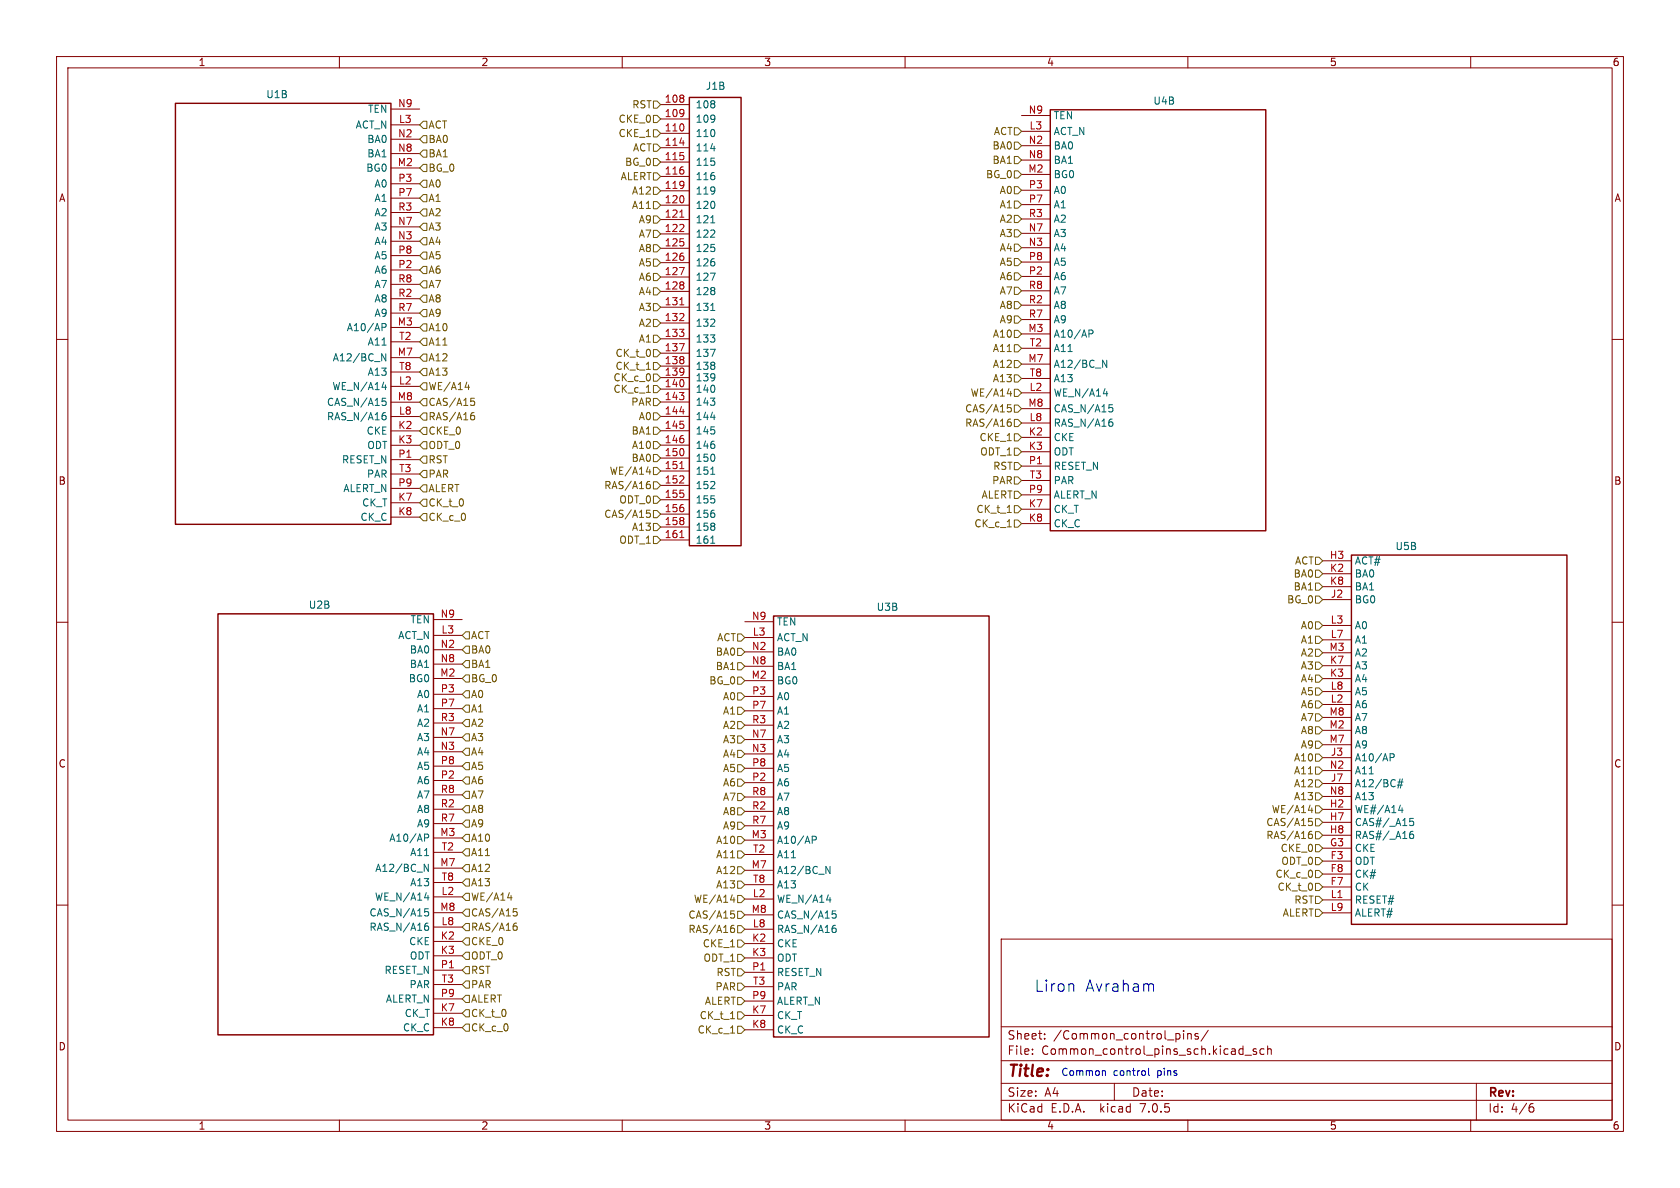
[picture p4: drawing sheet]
<svg xmlns="http://www.w3.org/2000/svg" width="297mm" height="210mm" viewBox="0 0 297 210" stroke-linecap="round" stroke-linejoin="round" font-family="sans-serif">
<g fill="none" stroke="#840000" stroke-width=".18">
<path d="M10 10h277v190h-277zM12 12h273v186h-273zM60 10v2M69.1 19.3h5.1M110 10v2M116.8 18.5h5.1M160 10v2M210 10v2M260 10v2M69.1 22.1h5.1M69.1 29.7h5.1M69.1 24.6h5.1"/>
<path d="M69.1 27.2h5.1M69.1 32.5h5.1M69.1 35h5.1M69.1 37.6h5.1M116.8 21h5.1M116.8 23.6h5.1M116.8 26.1h5.1M116.8 28.7h5.1M116.8 31.2h5.1M116.8 33.7h5.1M116.8 36.3h5.1M116.8 38.8h5.1"/>
<path d="M180.6 23.2h5.1M180.6 30.8h5.1M180.6 25.8h5.1M180.6 28.3h5.1M180.6 20.4h5.1M180.6 33.6h5.1M180.6 36.2h5.1M180.6 38.7h5.1M10 60h2M69.1 57.9h5.1M69.1 42.6h5.1M69.1 40.1h5.1"/>
<path d="M69.1 47.7h5.1M69.1 45.2h5.1M69.1 52.8h5.1M69.1 55.3h5.1M69.1 50.3h5.1M116.8 41.4h5.1M116.8 43.9h5.1M116.8 46.4h5.1M116.8 49h5.1M116.8 51.5h5.1M116.8 54.3h5.1M116.8 57.1h5.1"/>
<path d="M116.8 59.9h5.1M180.6 59h5.1M180.6 43.8h5.1M180.6 41.2h5.1M180.6 48.9h5.1M180.6 46.3h5.1M180.6 53.9h5.1M180.6 56.5h5.1M180.6 51.4h5.1M285 60h2M69.1 76.2h5.1M69.1 78.7h5.1"/>
<path d="M69.1 68.3h5.1M69.1 73.6h5.1M69.1 63.2h5.1M69.1 71.1h5.1M69.1 60.4h5.1M69.1 65.8h5.1M116.8 62.4h5.1M116.8 64.7h5.1M116.8 66.8h5.1M116.8 68.8h5.1M116.8 71.1h5.1M116.8 73.6h5.1"/>
<path d="M116.8 76.1h5.1M116.8 78.7h5.1M180.6 77.3h5.1M180.6 79.9h5.1M180.6 69.4h5.1M180.6 74.8h5.1M180.6 64.4h5.1M180.6 72.2h5.1M180.6 61.6h5.1M180.6 66.9h5.1M69.1 88.9h5.1M69.1 91.4h5.1"/>
<path d="M69.1 81.3h5.1M69.1 86.3h5.1M69.1 83.8h5.1M116.8 81h5.1M116.8 83.3h5.1M116.8 85.8h5.1M116.8 88.3h5.1M116.8 90.9h5.1M116.8 93.2h5.1M116.8 95.5h5.1M180.6 90h5.1M180.6 92.6h5.1"/>
<path d="M180.6 82.4h5.1M180.6 87.5h5.1M180.6 84.9h5.1M233.8 99.1h5.1M10 110h2M76.6 112.3h5.1M76.6 119.9h5.1M76.6 114.9h5.1M76.6 117.4h5.1M76.6 109.5h5.1M131.7 112.7h5.1M131.7 115.2h5.1"/>
<path d="M131.7 117.8h5.1M131.7 109.9h5.1M233.8 120h5.1M233.8 106h5.1M233.8 101.4h5.1M233.8 117.7h5.1M233.8 103.7h5.1M233.8 110.6h5.1M233.8 113.1h5.1M233.8 115.4h5.1M285 110h2M76.6 132.9h5.1"/>
<path d="M76.6 130.4h5.1M76.6 138h5.1M76.6 122.7h5.1M76.6 125.3h5.1M76.6 135.4h5.1M76.6 127.8h5.1M131.7 120.3h5.1M131.7 133.3h5.1M131.7 130.7h5.1M131.7 138.4h5.1M131.7 123.1h5.1M131.7 125.7h5.1"/>
<path d="M131.7 135.8h5.1M131.7 128.2h5.1M233.8 133.9h5.1M233.8 138.5h5.1M233.8 124.5h5.1M233.8 122.3h5.1M233.8 129.1h5.1M233.8 131.6h5.1M233.8 126.8h5.1M233.8 136.2h5.1M10 160h2M76.6 158.5h5.1"/>
<path d="M76.6 148.1h5.1M76.6 153.5h5.1M76.6 143.1h5.1M76.6 145.6h5.1M76.6 140.5h5.1M76.6 150.7h5.1M76.6 156h5.1M131.7 158.9h5.1M131.7 148.5h5.1M131.7 153.8h5.1M131.7 143.4h5.1M131.7 146h5.1"/>
<path d="M131.7 140.9h5.1M131.7 151.1h5.1M131.7 156.4h5.1M233.8 143.1h5.1M233.8 152.2h5.1M233.8 156.8h5.1M233.8 154.5h5.1M233.8 149.9h5.1M233.8 145.4h5.1M233.8 147.7h5.1M233.8 159.1h5.1M233.8 140.8h5.1"/>
<path d="M285 160h2M76.6 166.4h5.1M76.6 169h5.1M76.6 179.1h5.1M76.6 163.9h5.1M76.6 161.3h5.1M76.6 171.5h5.1M76.6 176.6h5.1M76.6 174h5.1M131.7 166.8h5.1M131.7 169.3h5.1M131.7 179.5h5.1"/>
<path d="M131.7 164.3h5.1M131.7 161.7h5.1M131.7 171.9h5.1M131.7 177h5.1M131.7 174.4h5.1M177 166h108v32h-108zM233.8 161.4h5.1M60 198v2M76.6 181.7h5.1M110 198v2M131.7 182h5.1M160 198v2"/>
<path d="M177 194.5h108M177 191.5h108M177 187.5h108M177 181.5h108M182.5 186.3v.1M182.5 185.5v.1M184.7 183.6v.1M184.7 182.8v.1M197 191.5v3M209.2 182.2v.1M209.2 182.7v1M210 182.7v1"/>
<path d="M210 182.8l.2-.1 .3 .1 .1 .9M210 198v2M211.8 182.8l-.3-.1-.3 .2 .1 .2 .5 .2v.3h-.6M213.6 182.1l-1.3 2M220.1 186.5h1.1M222.1 185.5l-.4-.1-.2 .2 .1 .2 .5 .2v.3h-.6M223.5 185.5l-.5-.1-.3 .3v.4l.2 .2h.6M224.1 185.5l.2-.1 .4 .1v.9M224.1 184.9v1.5M260 198v2M261 191.5v6.5M270.5 195.7h.4l.3 .3-.2 .5h-.5"/>
<path d="M271 195.1l-.5 .1"/>
</g>
<path d="M31 18.3h38.1v74.4h-38.1zM121.9 17.2h9.1v79.3h-9.1zM185.7 19.4h38.1v74.4h-38.1zM238.9 98.1h38.1v65.3h-38.1zM38.5 108.5h38.1v74.4h-38.1zM136.8 108.9h38.1v74.4h-38.1z" fill="none" stroke="#840000" stroke-width=".25"/>
<g fill="none" stroke="#006464" stroke-width=".18">
<path d="M125.6 26.3h.8M125.6 39.4h.8M67.5 57.2h.5l.3 .2-.2 .4-.6 .1M125.6 41.9h.8M125.6 48.3h.8l-.5 1.3M125.6 57.7h.8M125.6 54.9h.8M126.3 40.8v.4M126.3 56.5v.5M192.5 58.3h.5l.2 .3-.1 .3-.6 .1M67.5 62.5l.7 1.3v-1.3M67.5 68.5h.8"/>
<path d="M67.6 70.4h.6M67.7 70.9h.3l.3 .2-.2 .5-.4 .1M67.8 73.4l.3 .1 .2 .2-.1 .4-.4 .1M68.1 68v.9M68.1 72.9l-.3 .1M125.6 61.7h.8l-.5 1.3M125.6 73.8h.8M194.9 63.7l.8 1.2v-1.2M195.1 69.6h.7M195.7 69.2v.8M196.1 71.5h.6M196.2 72h.3l.2 .3-.1 .5h-.4"/>
<path d="M196.3 74.6h.3l.1 .2v.4l-.4 .2M196.6 74.1h-.3M125.6 86.4h.8M125.6 83.8h.8M125.6 96h.8M126.3 85.2v.5M245.7 133.2h.5l.3 .3-.1 .3-.7 .1M247 138.8h.9M247.1 138.2h.9M247.5 137.7l-.4 1.6M247.9 137.7l-.3 1.6M75 152.8l.7 1.2v-1.2"/>
<path d="M75.1 158.7h.7M75.1 147.4h.4l.3 .3-.1 .3-.6 .1M75.7 158.3v.8M143.6 147.8h.5l.2 .3-.1 .3-.6 .1M146 153.2l.7 1.2v-1.2M146.1 159.1h.8M146.7 158.7v.8M247.6 142.3l-.3 .9h.7M247.9 142.8v.9M249.2 147.7l.2-.3 .4 .1 .1 .2v.3l-.2 .2h-.4l-.1-.2M249.8 147h-.4l-.2 .5M249.9 144.7h-.6l-.1 .6 .2-.1h.4l.1 .2v.4l-.2 .1-.5-.1"/>
<path d="M75.1 160.7h.6M75.2 161.1h.3l.3 .3-.1 .5h-.5M75.3 163.7h.4l.1 .2-.1 .4-.4 .2M75.7 163.2l-.4 .1M147.2 161h.6M147.3 161.5h.3l.2 .3-.1 .4-.4 .1M147.3 164.1h.4l.1 .2v.4l-.5 .1M147.7 163.6h-.4"/>
</g>
<path d="M120.2 38.4h.7M120.2 53.9h.7M120.2 82.8h.7M120.2 95h.7" fill="none" stroke="#a90000" stroke-width=".18"/>
<g fill="none" stroke="#725600" stroke-width=".18">
<path d="M115.5 17.9h.7l.6 .6-.6 .6h-.7zM74.2 22.1l.6-.7h.7v1.3h-.7zM74.2 24.6l.6-.6h.7v1.2h-.7zM74.2 27.2l.6-.7h.7v1.3h-.7zM74.2 37.6l.6-.7h.7v1.3h-.7zM74.2 32.5l.6-.6h.7v1.2h-.7zM74.2 35l.6-.6h.7v1.3h-.7zM74.8 29.1h.7v1.2h-.7l-.6-.6zM115.5 20.4h.7l.6 .6-.6 .7h-.7zM115.5 38.2h.7l.6 .6-.6 .6h-.7zM115.5 22.9h.7l.6 .7-.6 .6h-.7zM115.5 30.6h.7l.6 .6-.6 .6h-.7z"/>
<path d="M115.5 35.6h.7l.6 .7-.6 .6h-.7zM115.5 28h.7l.6 .7-.6 .6h-.7zM115.5 33.1h.7l.6 .6-.6 .7h-.7zM115.5 25.5h.7l.6 .6-.6 .6h-.7zM179.3 25.1h.7l.6 .7-.6 .6h-.7zM179.3 30.2h.7l.6 .6-.6 .7h-.7zM179.3 35.5h.7l.6 .7-.6 .6h-.7zM179.3 27.7h.7l.6 .6-.6 .6h-.7zM179.3 33h.7l.6 .6-.6 .7h-.7zM179.3 38.1h.7l.6 .6-.6 .6h-.7zM179.3 22.6h.7l.6 .6-.6 .7h-.7zM74.2 57.9l.6-.6h.7v1.2h-.7z"/>
<path d="M74.2 40.1l.6-.6h.7v1.2h-.7zM74.2 42.6l.6-.6h.7v1.3h-.7zM74.2 45.2l.6-.6h.7v1.2h-.7zM74.2 52.8l.6-.6h.7v1.2h-.7zM74.8 49.6h.7v1.3h-.7l-.6-.6zM74.8 47.1h.7v1.3h-.7l-.6-.7zM74.8 54.7h.7v1.3h-.7l-.6-.7zM74.8 59.8h.7v1.3h-.7l-.6-.7zM115.5 59.3h.7l.6 .6-.6 .6h-.7zM115.5 56.5h.7l.6 .6-.6 .6h-.7zM115.5 48.3h.7l.6 .7-.6 .6h-.7zM115.5 45.8h.7l.6 .6-.6 .7h-.7z"/>
<path d="M115.5 53.7h.7l.6 .6-.6 .6h-.7zM115.5 50.9h.7l.6 .6-.6 .6h-.7zM115.5 40.7h.7l.6 .7-.6 .6h-.7zM115.5 43.3h.7l.6 .6-.6 .6h-.7zM179.3 43.2h.7l.6 .6-.6 .6h-.7zM179.3 53.3h.7l.6 .6-.6 .7h-.7zM179.3 45.7h.7l.6 .6-.6 .7h-.7zM179.3 48.2h.7l.6 .7-.6 .6h-.7zM179.3 50.8h.7l.6 .6-.6 .6h-.7zM179.3 58.4h.7l.6 .6-.6 .7h-.7zM179.3 55.9h.7l.6 .6-.6 .6h-.7zM179.3 40.6h.7l.6 .6-.6 .7h-.7z"/>
<path d="M74.2 71.1l.6-.6h.7v1.2h-.7zM74.2 76.2l.6-.7h.7v1.3h-.7zM74.8 62.6h.7v1.3h-.7l-.6-.7zM74.8 65.1h.7v1.3h-.7l-.6-.6zM74.8 73h.7v1.3h-.7l-.6-.7zM74.8 78.1h.7v1.2h-.7l-.6-.6zM74.8 67.7h.7v1.2h-.7l-.6-.6zM82.2 68.5h.8M82.8 68v.9M83.3 70.4h.6M83.4 70.9h.3l.2 .2-.1 .5-.4 .1M83.4 73.4l.4 .1 .1 .2v.4l-.5 .1"/>
<path d="M83.8 72.9l-.4 .1M114.3 65.3h.7M115.5 61.8h.7l.6 .6-.6 .7h-.7zM115.5 78.1h.7l.6 .6-.6 .6h-.7zM115.5 64.1h.7l.6 .6-.6 .7h-.7zM115.5 70.4h.7l.6 .7-.6 .6h-.7zM115.5 66.1h.7l.6 .7-.6 .6h-.7zM115.5 75.5h.7l.6 .6-.6 .7h-.7zM115.5 73h.7l.6 .6-.6 .6h-.7zM115.5 68.1h.7l.6 .7-.6 .6h-.7zM178.1 69.6h.8M178.1 71.5h.6"/>
<path d="M178.2 72h.3l.3 .3-.1 .5h-.5M178.3 74.6h.4l.1 .2-.1 .4-.4 .2M178.7 69.2v.8M178.7 74.1h-.4M179.3 60.9h.7l.6 .7-.6 .6h-.7zM179.3 79.2h.7l.6 .7-.6 .6h-.7zM179.3 71.6h.7l.6 .6-.6 .7h-.7zM179.3 68.8h.7l.6 .6-.6 .7h-.7zM179.3 66.3h.7l.6 .6-.6 .6h-.7zM179.3 74.1h.7l.6 .7-.6 .6h-.7zM179.3 63.7h.7l.6 .7-.6 .6h-.7zM179.3 76.7h.7l.6 .6-.6 .7h-.7z"/>
<path d="M74.2 81.3l.6-.7h.7v1.3h-.7zM74.2 86.3l.6-.6h.7v1.3h-.7zM74.8 90.8h.7v1.2h-.7l-.6-.6zM74.8 88.2h.7v1.3h-.7l-.6-.6zM74.8 83.2h.7v1.2h-.7l-.6-.6zM114.3 83.4h.7M114.3 90.2h.6M114.4 90.7h.3l.3 .2-.1 .5-.5 .1M114.5 85.6l.4 .1 .1 .1-.1 .5-.4 .1M114.9 85.1l-.4 .1M114.9 83v.8M115.5 80.3h.7l.6 .7-.6 .6h-.7z"/>
<path d="M115.5 85.2h.7l.6 .6-.6 .6h-.7zM115.5 94.8h.7l.6 .7-.6 .6h-.7zM115.5 87.7h.7l.6 .6-.6 .7h-.7zM115.5 82.6h.7l.6 .7-.6 .6h-.7zM115.5 92.5h.7l.6 .7-.6 .6h-.7zM115.5 90.2h.7l.6 .7-.6 .6h-.7zM178.1 90.6h.7M179.3 89.4h.7l.6 .6-.6 .7h-.7zM179.3 84.3h.7l.6 .6-.6 .7h-.7zM179.3 86.8h.7l.6 .7-.6 .6h-.7zM179.3 91.9h.7l.6 .7-.6 .6h-.7zM179.3 81.8h.7l.6 .6-.6 .6h-.7z"/>
<path d="M232.6 98.5h.6l.6 .6-.6 .7h-.6zM81.7 117.4l.6-.6h.7v1.2h-.7zM82.3 114.2h.7v1.3h-.7l-.6-.6zM82.3 111.7h.7v1.3h-.7l-.6-.7zM82.3 119.3h.7v1.3h-.7l-.6-.7zM130.4 119.7h.6l.7 .6-.7 .7h-.6zM130.4 114.6h.6l.7 .6-.7 .7h-.6zM130.4 112.1h.6l.7 .6-.7 .6h-.6zM130.4 117.1h.6l.7 .7-.7 .6h-.6zM232.6 103.1h.6l.6 .6-.6 .6h-.6zM232.6 109.9h.6l.6 .7-.6 .6h-.6zM232.6 112.5h.6l.6 .6-.6 .6h-.6z"/>
<path d="M232.6 100.8h.6l.6 .6-.6 .7h-.6zM232.6 105.4h.6l.6 .6-.6 .6h-.6zM232.6 117h.6l.6 .7-.6 .6h-.6zM232.6 114.8h.6l.6 .6-.6 .6h-.6zM232.6 119.3h.6l.6 .7-.6 .6h-.6zM81.7 122.7l.6-.6h.7v1.3h-.7zM81.7 132.9l.6-.6h.7v1.2h-.7zM81.7 135.4l.6-.6h.7v1.3h-.7zM82.3 124.6h.7v1.3h-.7l-.6-.6zM82.3 127.2h.7v1.2h-.7l-.6-.6zM82.3 129.7h.7v1.3h-.7l-.6-.6zM82.3 137.3h.7v1.3h-.7l-.6-.6z"/>
<path d="M130.4 127.6h.6l.7 .6-.7 .6h-.6zM130.4 132.6h.6l.7 .7-.7 .6h-.6zM130.4 130.1h.6l.7 .6-.7 .7h-.6zM130.4 135.2h.6l.7 .6-.7 .6h-.6zM130.4 125h.6l.7 .7-.7 .6h-.6zM130.4 137.7h.6l.7 .7-.7 .6h-.6zM130.4 122.5h.6l.7 .6-.7 .6h-.6zM232.6 123.9h.6l.6 .6-.6 .7h-.6zM232.6 121.6h.6l.6 .7-.6 .6h-.6zM232.6 128.5h.6l.6 .6-.6 .6h-.6zM232.6 135.6h.6l.6 .6-.6 .7h-.6zM232.6 126.2h.6l.6 .6-.6 .7h-.6z"/>
<path d="M232.6 133.3h.6l.6 .6-.6 .7h-.6zM232.6 131h.6l.6 .6-.6 .7h-.6zM232.6 137.9h.6l.6 .6-.6 .6h-.6zM81.7 140.5l.6-.6h.7v1.2h-.7zM81.7 150.7l.6-.7h.7v1.3h-.7zM81.7 145.6l.6-.6h.7v1.2h-.7zM81.7 153.5l.6-.7h.7v1.3h-.7zM81.7 156l.6-.6h.7v1.2h-.7zM82.3 147.5h.7v1.3h-.7l-.6-.7zM82.3 142.4h.7v1.3h-.7l-.6-.6zM82.3 157.9h.7v1.3h-.7l-.6-.7zM89.7 158.7h.8"/>
<path d="M90.3 158.3v.8M129.1 159.1h.8M129.8 158.7v.8M130.4 142.8h.6l.7 .6-.7 .7h-.6zM130.4 147.9h.6l.7 .6-.7 .6h-.6zM130.4 155.8h.6l.7 .6-.7 .6h-.6zM130.4 153.2h.6l.7 .6-.7 .7h-.6zM130.4 145.3h.6l.7 .7-.7 .6h-.6zM130.4 158.3h.6l.7 .6-.7 .7h-.6zM130.4 150.4h.6l.7 .7-.7 .6h-.6zM130.4 140.3h.6l.7 .6-.7 .6h-.6zM231.3 143.2h.8"/>
<path d="M231.4 144.7h.6M231.5 145.2h.3l.2 .2-.1 .5h-.4M231.5 147.4l.4 .1 .1 .2v.4l-.5 .1M231.9 142.8v.9M231.9 147h-.4M232.6 158.4h.6l.6 .7-.6 .6h-.6zM232.6 142.4h.6l.6 .7-.6 .6h-.6zM232.6 156.2h.6l.6 .6-.6 .6h-.6zM232.6 149.3h.6l.6 .6-.6 .7h-.6zM232.6 144.7h.6l.6 .7-.6 .6h-.6zM232.6 151.6h.6l.6 .6-.6 .7h-.6zM232.6 147h.6l.6 .7-.6 .6h-.6z"/>
<path d="M232.6 153.9h.6l.6 .6-.6 .6h-.6zM232.6 140.2h.6l.6 .6-.6 .6h-.6zM81.7 163.9l.6-.7h.7v1.3h-.7zM81.7 169l.6-.7h.7v1.3h-.7zM82.3 178.5h.7v1.3h-.7l-.6-.7zM82.3 170.9h.7v1.2h-.7l-.6-.6zM82.3 173.4h.7v1.3h-.7l-.6-.7zM82.3 165.8h.7v1.3h-.7l-.6-.7zM82.3 175.9h.7v1.3h-.7l-.6-.6zM82.3 160.7h.7v1.3h-.7l-.6-.7zM90.8 160.7h.6M90.9 161.1h.3l.2 .3-.1 .5h-.4"/>
<path d="M91 163.7h.3l.1 .2v.4l-.4 .2M91.3 163.2l-.3 .1M129.2 161h.6M129.3 161.5h.3l.3 .3-.1 .4-.5 .1M129.4 164.1h.4l.1 .2-.1 .4-.4 .1M129.8 163.6h-.4M130.4 178.9h.6l.7 .6-.7 .6h-.6zM130.4 173.8h.6l.7 .6-.7 .7h-.6zM130.4 171.2h.6l.7 .7-.7 .6h-.6zM130.4 176.3h.6l.7 .7-.7 .6h-.6zM130.4 161.1h.6l.7 .6-.7 .7h-.6zM130.4 168.7h.6l.7 .6-.7 .7h-.6z"/>
<path d="M130.4 163.6h.6l.7 .7-.7 .6h-.6zM130.4 166.2h.6l.7 .6-.7 .6h-.6zM232.6 160.7h.6l.6 .7-.6 .6h-.6zM81.7 181.7l.6-.7h.7v1.3h-.7zM129.1 180.1h.8M130.4 181.4h.6l.7 .6-.7 .7h-.6z"/>
</g>
<path d="M189.7 174l.1 1.2M203.6 173.9l.3 .3v1M195.1 189.3l.3 .1v.7M203 188.8v1.1l.2 .2" fill="none" stroke="#0000c2" stroke-width=".18"/>
<g font-size="2.8" fill="#0000c2">
<text x="182.8" y="175.5">Liron</text>
<text x="191.7" y="175.5">Avraham</text>
</g>
<text font-size="2.8" fill="#840000" x="178" y="190.8">Title:</text>
<g font-size="2.1" fill="#840000">
<text x="178" y="183.9">Sheet:</text>
<text x="186.2" y="183.9">/Common_control_pins/</text>
<text x="178" y="186.6">File:</text>
<text x="184" y="186.6">Common_control_pins_sch.kicad_sch</text>
<text x="178" y="196.8">KiCad</text>
<text x="178" y="194">Size:</text>
<text x="184.6" y="194">A4</text>
<text x="185.7" y="196.8">E.D.A.</text>
<text x="194.4" y="196.8">kicad</text>
<text x="200" y="194">Date:</text>
<text x="201.5" y="196.8">7.0.5</text>
<text x="263" y="194.2">Rev:</text>
<text x="263" y="196.8">Id:</text>
<text x="267" y="196.8">4/6</text>
</g>
<g font-size="1.8" fill="#840000">
<text x="35" y="11.8">1</text>
<text x="85" y="11.8">2</text>
<text x="135" y="11.8">3</text>
<text x="185" y="11.8">4</text>
<text x="235" y="11.8">5</text>
<text x="285" y="11.8">6</text>
<text x="10.4" y="35.8">A</text>
<text x="285.4" y="35.8">A</text>
<text x="10.3" y="85.8">B</text>
<text x="285.3" y="85.8">B</text>
<text x="10.3" y="135.8">C</text>
<text x="285.3" y="135.8">C</text>
<text x="10.3" y="185.8">D</text>
<text x="285.3" y="185.8">D</text>
<text x="35" y="199.8">1</text>
<text x="85" y="199.8">2</text>
<text x="135" y="199.8">3</text>
<text x="185" y="199.8">4</text>
<text x="235" y="199.8">5</text>
<text x="285" y="199.8">6</text>
</g>
<g font-size="1.8" fill="#006464">
<text x="47" y="17.5">U1B</text>
<text x="124.7" y="16">J1B</text>
<text x="62.9" y="22.9">ACT_N</text>
<text x="65" y="20.1">TEN</text>
<text x="122.9" y="19.3">108</text>
<text x="122.9" y="21.9">109</text>
<text x="186.2" y="21.2">TEN</text>
<text x="203.8" y="18.7">U4B</text>
<text x="64.9" y="25.4">BA0</text>
<text x="64.9" y="28">BA1</text>
<text x="122.9" y="24.4">110</text>
<text x="122.9" y="26.9">114</text>
<text x="122.9" y="29.5">115</text>
<text x="186.2" y="24">ACT_N</text>
<text x="186.2" y="26.6">BA0</text>
<text x="186.2" y="29.1">BA1</text>
<text x="64.7" y="30.5">BG0</text>
<text x="66.2" y="33.3">A0</text>
<text x="66.2" y="35.9">A1</text>
<text x="122.9" y="32">116</text>
<text x="122.9" y="34.6">119</text>
<text x="186.2" y="31.7">BG0</text>
<text x="186.2" y="34.5">A0</text>
<text x="66.2" y="40.9">A3</text>
<text x="66.2" y="38.4">A2</text>
<text x="122.9" y="37.1">120</text>
<text x="122.9" y="39.6">121</text>
<text x="186.2" y="37">A1</text>
<text x="186.2" y="39.5">A2</text>
<text x="66.2" y="43.5">A4</text>
<text x="66.2" y="46">A5</text>
<text x="122.9" y="42.2">122</text>
<text x="122.9" y="44.7">125</text>
<text x="122.9" y="47.3">126</text>
<text x="186.2" y="44.6">A4</text>
<text x="186.2" y="42.1">A3</text>
<text x="186.2" y="47.2">A5</text>
<text x="66.2" y="48.6">A6</text>
<text x="66.2" y="53.6">A8</text>
<text x="66.2" y="51.1">A7</text>
<text x="122.9" y="49.8">127</text>
<text x="122.9" y="52.3">128</text>
<text x="186.2" y="49.7">A6</text>
<text x="186.2" y="52.2">A7</text>
<text x="61.3" y="58.7">A10/AP</text>
<text x="66.2" y="56.2">A9</text>
<text x="122.9" y="55.1">131</text>
<text x="122.9" y="57.9">132</text>
<text x="186.2" y="59.9">A10/AP</text>
<text x="186.2" y="54.8">A8</text>
<text x="186.2" y="57.3">A9</text>
<text x="58.8" y="64">A12/BC_N</text>
<text x="65" y="61.3">A11</text>
<text x="122.9" y="60.7">133</text>
<text x="122.9" y="63.3">137</text>
<text x="122.9" y="65.5">138</text>
<text x="186.2" y="65.2">A12/BC_N</text>
<text x="186.2" y="62.4">A11</text>
<text x="57.8" y="71.9">CAS_N/A15</text>
<text x="58.7" y="69.1">WE_N/A14</text>
<text x="65" y="66.6">A13</text>
<text x="122.9" y="67.6">139</text>
<text x="122.9" y="69.6">140</text>
<text x="122.9" y="71.9">143</text>
<text x="186.2" y="70.3">WE_N/A14</text>
<text x="186.2" y="67.7">A13</text>
<text x="57.8" y="74.5">RAS_N/A16</text>
<text x="64.8" y="77">CKE</text>
<text x="122.9" y="74.4">144</text>
<text x="122.9" y="77">145</text>
<text x="186.2" y="75.6">RAS_N/A16</text>
<text x="186.2" y="73.1">CAS_N/A15</text>
<text x="60.4" y="82.1">RESET_N</text>
<text x="64.9" y="79.5">ODT</text>
<text x="122.9" y="79.5">146</text>
<text x="122.9" y="81.8">150</text>
<text x="186.2" y="78.1">CKE</text>
<text x="186.2" y="80.7">ODT</text>
<text x="186.2" y="83.2">RESET_N</text>
<text x="60.7" y="87.2">ALERT_N</text>
<text x="64" y="89.7">CK_T</text>
<text x="64.8" y="84.6">PAR</text>
<text x="122.9" y="84.1">151</text>
<text x="122.9" y="86.6">152</text>
<text x="122.9" y="89.2">155</text>
<text x="186.2" y="88.3">ALERT_N</text>
<text x="186.2" y="85.8">PAR</text>
<text x="63.7" y="92.2">CK_C</text>
<text x="122.9" y="91.7">156</text>
<text x="122.9" y="94">158</text>
<text x="186.2" y="90.8">CK_T</text>
<text x="186.2" y="93.4">CK_C</text>
<text x="122.9" y="96.3">161</text>
<text x="239.4" y="100">ACT#</text>
<text x="246.6" y="97.4">U5B</text>
<text x="54.5" y="107.8">U2B</text>
<text x="239.4" y="106.8">BG0</text>
<text x="239.4" y="102.2">BA0</text>
<text x="239.4" y="104.5">BA1</text>
<text x="70.4" y="113.1">ACT_N</text>
<text x="72.5" y="110.4">TEN</text>
<text x="137.3" y="113.5">ACT_N</text>
<text x="137.3" y="110.7">TEN</text>
<text x="154.9" y="108.1">U3B</text>
<text x="239.4" y="111.4">A0</text>
<text x="239.4" y="113.9">A1</text>
<text x="72.4" y="115.7">BA0</text>
<text x="72.4" y="118.2">BA1</text>
<text x="137.3" y="116.1">BA0</text>
<text x="137.3" y="118.6">BA1</text>
<text x="239.4" y="118.5">A3</text>
<text x="239.4" y="116.2">A2</text>
<text x="72.2" y="120.8">BG0</text>
<text x="73.7" y="123.6">A0</text>
<text x="137.3" y="121.1">BG0</text>
<text x="137.3" y="123.9">A0</text>
<text x="239.4" y="120.8">A4</text>
<text x="239.4" y="125.4">A6</text>
<text x="239.4" y="123.1">A5</text>
<text x="73.7" y="131.2">A3</text>
<text x="73.7" y="126.1">A1</text>
<text x="73.7" y="128.6">A2</text>
<text x="137.3" y="131.6">A3</text>
<text x="137.3" y="126.5">A1</text>
<text x="137.3" y="129">A2</text>
<text x="239.4" y="129.9">A8</text>
<text x="239.4" y="127.6">A7</text>
<text x="73.7" y="133.7">A4</text>
<text x="73.7" y="136.3">A5</text>
<text x="137.3" y="134.1">A4</text>
<text x="137.3" y="136.6">A5</text>
<text x="239.4" y="134.8">A10/AP</text>
<text x="239.4" y="132.5">A9</text>
<text x="239.4" y="137">A11</text>
<text x="73.7" y="138.8">A6</text>
<text x="73.7" y="143.9">A8</text>
<text x="73.7" y="141.3">A7</text>
<text x="137.3" y="139.2">A6</text>
<text x="137.3" y="141.7">A7</text>
<text x="239.4" y="143.9">WE#/A14</text>
<text x="239.4" y="139.3">A12/BC#</text>
<text x="239.4" y="141.6">A13</text>
<text x="68.8" y="149">A10/AP</text>
<text x="73.7" y="146.4">A9</text>
<text x="137.3" y="149.3">A10/AP</text>
<text x="137.3" y="144.3">A8</text>
<text x="137.3" y="146.8">A9</text>
<text x="239.4" y="146.2">CAS#/_A15</text>
<text x="239.4" y="148.5">RAS#/_A16</text>
<text x="66.3" y="154.3">A12/BC_N</text>
<text x="72.5" y="151.5">A11</text>
<text x="137.3" y="154.7">A12/BC_N</text>
<text x="137.3" y="151.9">A11</text>
<text x="239.4" y="153">ODT</text>
<text x="239.4" y="155.3">CK#</text>
<text x="239.4" y="150.8">CKE</text>
<text x="66.3" y="159.4">WE_N/A14</text>
<text x="72.5" y="156.8">A13</text>
<text x="137.3" y="159.8">WE_N/A14</text>
<text x="137.3" y="157.2">A13</text>
<text x="239.4" y="157.6">CK</text>
<text x="239.4" y="159.9">RESET#</text>
<text x="65.3" y="164.7">RAS_N/A16</text>
<text x="65.3" y="162.2">CAS_N/A15</text>
<text x="72.3" y="167.2">CKE</text>
<text x="137.3" y="167.6">CKE</text>
<text x="137.3" y="165.1">RAS_N/A16</text>
<text x="137.3" y="162.5">CAS_N/A15</text>
<text x="239.4" y="162.2">ALERT#</text>
<text x="68" y="172.3">RESET_N</text>
<text x="72.4" y="169.8">ODT</text>
<text x="137.3" y="170.2">ODT</text>
<text x="137.3" y="172.7">RESET_N</text>
<text x="68.2" y="177.4">ALERT_N</text>
<text x="71.5" y="179.9">CK_T</text>
<text x="72.4" y="174.9">PAR</text>
<text x="137.3" y="177.8">ALERT_N</text>
<text x="137.3" y="175.2">PAR</text>
<text x="71.2" y="182.5">CK_C</text>
<text x="137.3" y="180.3">CK_T</text>
<text x="137.3" y="182.9">CK_C</text>
</g>
<g font-size="1.8" fill="#a90000">
<text x="70.3" y="19">N9</text>
<text x="70.5" y="21.8">L3</text>
<text x="117.5" y="18.2">108</text>
<text x="117.5" y="20.8">109</text>
<text x="117.5" y="23.3">110</text>
<text x="181.8" y="20.2">N9</text>
<text x="182" y="23">L3</text>
<text x="70.3" y="29.4">M2</text>
<text x="70.3" y="24.4">N2</text>
<text x="70.3" y="26.9">N8</text>
<text x="117.5" y="25.9">114</text>
<text x="117.5" y="28.4">115</text>
<text x="181.8" y="25.5">N2</text>
<text x="181.8" y="28">N8</text>
<text x="70.4" y="32.2">P3</text>
<text x="70.4" y="34.8">P7</text>
<text x="117.5" y="30.9">116</text>
<text x="117.5" y="33.5">119</text>
<text x="181.7" y="30.6">M2</text>
<text x="181.8" y="33.4">P3</text>
<text x="181.8" y="35.9">P7</text>
<text x="70.3" y="39.9">N7</text>
<text x="70.4" y="37.3">R3</text>
<text x="117.5" y="36">120</text>
<text x="117.5" y="38.6">121</text>
<text x="117.5" y="41.1">122</text>
<text x="181.8" y="41">N7</text>
<text x="181.8" y="38.5">R3</text>
<text x="70.3" y="42.4">N3</text>
<text x="70.4" y="47.5">P2</text>
<text x="70.4" y="44.9">P8</text>
<text x="117.5" y="43.6">125</text>
<text x="117.5" y="46.2">126</text>
<text x="181.8" y="43.5">N3</text>
<text x="181.8" y="46.1">P8</text>
<text x="70.4" y="52.6">R2</text>
<text x="70.4" y="50">R8</text>
<text x="117.5" y="48.7">127</text>
<text x="117.5" y="51.3">128</text>
<text x="181.8" y="48.6">P2</text>
<text x="181.8" y="53.7">R2</text>
<text x="181.8" y="51.2">R8</text>
<text x="70.3" y="57.6">M3</text>
<text x="70.4" y="55.1">R7</text>
<text x="117.5" y="54.1">131</text>
<text x="117.5" y="56.8">132</text>
<text x="117.5" y="59.6">133</text>
<text x="181.7" y="58.8">M3</text>
<text x="181.8" y="56.2">R7</text>
<text x="70.3" y="63">M7</text>
<text x="70.5" y="60.2">T2</text>
<text x="70.5" y="65.5">T8</text>
<text x="117.5" y="62.2">137</text>
<text x="117.5" y="64.5">138</text>
<text x="181.7" y="64.1">M7</text>
<text x="182" y="61.3">T2</text>
<text x="70.3" y="70.8">M8</text>
<text x="70.5" y="68">L2</text>
<text x="117.5" y="66.5">139</text>
<text x="117.5" y="68.5">140</text>
<text x="117.5" y="70.8">143</text>
<text x="181.7" y="72">M8</text>
<text x="182" y="69.2">L2</text>
<text x="182" y="66.6">T8</text>
<text x="70.4" y="75.9">K2</text>
<text x="70.5" y="73.4">L8</text>
<text x="117.5" y="73.4">144</text>
<text x="117.5" y="75.9">145</text>
<text x="181.8" y="77.1">K2</text>
<text x="182" y="74.5">L8</text>
<text x="70.4" y="78.5">K3</text>
<text x="70.4" y="81">P1</text>
<text x="70.5" y="83.5">T3</text>
<text x="117.5" y="78.4">146</text>
<text x="117.5" y="80.7">150</text>
<text x="117.5" y="83">151</text>
<text x="181.8" y="79.6">K3</text>
<text x="181.8" y="82.1">P1</text>
<text x="70.4" y="88.6">K7</text>
<text x="70.4" y="86.1">P9</text>
<text x="117.5" y="85.5">152</text>
<text x="117.5" y="88.1">155</text>
<text x="181.8" y="89.8">K7</text>
<text x="181.8" y="87.2">P9</text>
<text x="182" y="84.7">T3</text>
<text x="70.4" y="91.2">K8</text>
<text x="117.5" y="90.6">156</text>
<text x="117.5" y="92.9">158</text>
<text x="117.5" y="95.2">161</text>
<text x="181.8" y="92.3">K8</text>
<text x="235" y="98.9">H3</text>
<text x="235.1" y="101.2">K2</text>
<text x="235.1" y="103.5">K8</text>
<text x="235.2" y="105.7">J2</text>
<text x="77.8" y="109.3">N9</text>
<text x="78" y="112.1">L3</text>
<text x="132.9" y="109.7">N9</text>
<text x="133" y="112.4">L3</text>
<text x="235.2" y="110.3">L3</text>
<text x="235.2" y="112.9">L7</text>
<text x="77.8" y="119.7">M2</text>
<text x="77.8" y="114.6">N2</text>
<text x="77.8" y="117.1">N8</text>
<text x="132.9" y="115">N2</text>
<text x="132.9" y="117.5">N8</text>
<text x="235" y="115.1">M3</text>
<text x="235.1" y="119.7">K3</text>
<text x="235.1" y="117.4">K7</text>
<text x="77.9" y="122.5">P3</text>
<text x="77.9" y="125">P7</text>
<text x="132.8" y="120.1">M2</text>
<text x="132.9" y="122.9">P3</text>
<text x="132.9" y="125.4">P7</text>
<text x="235.2" y="124.3">L2</text>
<text x="235.2" y="122">L8</text>
<text x="77.8" y="130.1">N7</text>
<text x="77.9" y="127.6">R3</text>
<text x="132.9" y="130.5">N7</text>
<text x="132.9" y="127.9">R3</text>
<text x="235" y="128.9">M2</text>
<text x="235" y="131.4">M7</text>
<text x="235" y="126.6">M8</text>
<text x="77.8" y="132.6">N3</text>
<text x="77.9" y="137.7">P2</text>
<text x="77.9" y="135.2">P8</text>
<text x="132.9" y="133">N3</text>
<text x="132.9" y="135.6">P8</text>
<text x="235" y="136">N2</text>
<text x="235.2" y="133.7">J3</text>
<text x="77.9" y="142.8">R2</text>
<text x="77.9" y="140.3">R8</text>
<text x="132.9" y="138.1">P2</text>
<text x="132.9" y="143.2">R2</text>
<text x="132.9" y="140.6">R8</text>
<text x="235" y="142.8">H2</text>
<text x="235" y="140.5">N8</text>
<text x="235.2" y="138.3">J7</text>
<text x="77.8" y="147.9">M3</text>
<text x="77.9" y="145.3">R7</text>
<text x="132.8" y="148.3">M3</text>
<text x="132.9" y="145.7">R7</text>
<text x="235" y="145.1">H7</text>
<text x="235" y="147.4">H8</text>
<text x="235.1" y="149.7">G3</text>
<text x="77.8" y="153.2">M7</text>
<text x="78" y="150.4">T2</text>
<text x="78" y="155.8">T8</text>
<text x="132.8" y="153.6">M7</text>
<text x="133.1" y="150.8">T2</text>
<text x="235.2" y="152">F3</text>
<text x="235.2" y="154.3">F8</text>
<text x="77.8" y="161.1">M8</text>
<text x="78" y="158.3">L2</text>
<text x="132.8" y="161.5">M8</text>
<text x="133" y="158.7">L2</text>
<text x="133.1" y="156.1">T8</text>
<text x="235.2" y="156.5">F7</text>
<text x="235.2" y="158.8">L1</text>
<text x="235.2" y="161.1">L9</text>
<text x="77.9" y="166.2">K2</text>
<text x="78" y="163.6">L8</text>
<text x="132.9" y="166.5">K2</text>
<text x="133" y="164">L8</text>
<text x="77.9" y="168.7">K3</text>
<text x="77.9" y="171.2">P1</text>
<text x="78" y="173.8">T3</text>
<text x="132.9" y="169.1">K3</text>
<text x="132.9" y="171.6">P1</text>
<text x="77.9" y="178.9">K7</text>
<text x="77.9" y="176.3">P9</text>
<text x="132.9" y="179.2">K7</text>
<text x="132.9" y="176.7">P9</text>
<text x="133.1" y="174.2">T3</text>
<text x="77.9" y="181.4">K8</text>
<text x="132.9" y="181.8">K8</text>
</g>
<g font-size="1.8" fill="#725600">
<text x="75.7" y="22.9">ACT</text>
<text x="109.3" y="21.9">CKE_0</text>
<text x="111.8" y="19.3">RST</text>
<text x="75.7" y="25.4">BA0</text>
<text x="75.7" y="28">BA1</text>
<text x="109.3" y="24.4">CKE_1</text>
<text x="110.5" y="29.5">BG_0</text>
<text x="111.9" y="26.9">ACT</text>
<text x="175.4" y="26.6">BA0</text>
<text x="175.4" y="29.1">BA1</text>
<text x="175.7" y="24">ACT</text>
<text x="75.7" y="33.3">A0</text>
<text x="75.7" y="30.5">BG_0</text>
<text x="75.7" y="35.9">A1</text>
<text x="109.7" y="32">ALERT</text>
<text x="111.7" y="34.6">A12</text>
<text x="174.3" y="31.7">BG_0</text>
<text x="176.7" y="34.5">A0</text>
<text x="75.7" y="38.4">A2</text>
<text x="75.7" y="40.9">A3</text>
<text x="111.7" y="37.1">A11</text>
<text x="112.9" y="39.6">A9</text>
<text x="176.7" y="37">A1</text>
<text x="176.7" y="39.5">A2</text>
<text x="75.7" y="43.5">A4</text>
<text x="75.7" y="46">A5</text>
<text x="112.9" y="47.3">A5</text>
<text x="112.9" y="42.2">A7</text>
<text x="112.9" y="44.7">A8</text>
<text x="176.7" y="44.6">A4</text>
<text x="176.7" y="47.2">A5</text>
<text x="176.7" y="42.1">A3</text>
<text x="75.7" y="51.1">A7</text>
<text x="75.7" y="48.6">A6</text>
<text x="75.7" y="53.6">A8</text>
<text x="112.9" y="49.8">A6</text>
<text x="112.9" y="52.3">A4</text>
<text x="176.7" y="49.7">A6</text>
<text x="176.7" y="52.2">A7</text>
<text x="75.7" y="58.7">A10</text>
<text x="75.7" y="56.2">A9</text>
<text x="112.9" y="57.9">A2</text>
<text x="112.9" y="55.1">A3</text>
<text x="175.5" y="59.9">A10</text>
<text x="176.7" y="54.8">A8</text>
<text x="176.7" y="57.3">A9</text>
<text x="75.7" y="64">A12</text>
<text x="75.7" y="61.3">A11</text>
<text x="108.8" y="63.3">CK_t_0</text>
<text x="108.8" y="65.5">CK_t_1</text>
<text x="112.9" y="60.7">A1</text>
<text x="175.5" y="62.4">A11</text>
<text x="175.5" y="65.2">A12</text>
<text x="75.7" y="66.6">A13</text>
<text x="75.7" y="71.9">CAS/A15</text>
<text x="75.7" y="69.1">WE/A14</text>
<text x="108.4" y="67.6">CK_c_0</text>
<text x="108.4" y="69.6">CK_c_1</text>
<text x="111.6" y="71.9">PAR</text>
<text x="171.6" y="70.3">WE/A14</text>
<text x="175.5" y="67.7">A13</text>
<text x="75.7" y="74.5">RAS/A16</text>
<text x="75.7" y="77">CKE_0</text>
<text x="111.6" y="77">BA1</text>
<text x="112.9" y="74.4">A0</text>
<text x="170.6" y="73.1">CAS/A15</text>
<text x="170.6" y="75.6">RAS/A16</text>
<text x="75.7" y="79.5">ODT_0</text>
<text x="75.7" y="82.1">RST</text>
<text x="111.6" y="81.8">BA0</text>
<text x="111.7" y="79.5">A10</text>
<text x="173.1" y="78.1">CKE_1</text>
<text x="173.3" y="80.7">ODT_1</text>
<text x="175.6" y="83.2">RST</text>
<text x="75.7" y="87.2">ALERT</text>
<text x="75.7" y="89.7">CK_t_0</text>
<text x="75.7" y="84.6">PAR</text>
<text x="106.8" y="86.6">RAS/A16</text>
<text x="107.8" y="84.1">WE/A14</text>
<text x="109.5" y="89.2">ODT_0</text>
<text x="173.5" y="88.3">ALERT</text>
<text x="175.4" y="85.8">PAR</text>
<text x="75.7" y="92.2">CK_c_0</text>
<text x="106.8" y="91.7">CAS/A15</text>
<text x="111.7" y="94">A13</text>
<text x="172.2" y="93.4">CK_c_1</text>
<text x="172.6" y="90.8">CK_t_1</text>
<text x="109.5" y="96.3">ODT_1</text>
<text x="228.9" y="100">ACT</text>
<text x="227.5" y="106.8">BG_0</text>
<text x="228.7" y="104.5">BA1</text>
<text x="228.7" y="102.2">BA0</text>
<text x="83.2" y="113.1">ACT</text>
<text x="126.8" y="113.5">ACT</text>
<text x="229.9" y="111.4">A0</text>
<text x="229.9" y="113.9">A1</text>
<text x="83.2" y="115.7">BA0</text>
<text x="83.2" y="118.2">BA1</text>
<text x="126.5" y="116.1">BA0</text>
<text x="126.5" y="118.6">BA1</text>
<text x="229.9" y="118.5">A3</text>
<text x="229.9" y="116.2">A2</text>
<text x="83.2" y="123.6">A0</text>
<text x="83.2" y="120.8">BG_0</text>
<text x="125.4" y="121.1">BG_0</text>
<text x="127.8" y="123.9">A0</text>
<text x="229.9" y="120.8">A4</text>
<text x="229.9" y="125.4">A6</text>
<text x="229.9" y="123.1">A5</text>
<text x="83.2" y="126.1">A1</text>
<text x="83.2" y="128.6">A2</text>
<text x="83.2" y="131.2">A3</text>
<text x="127.8" y="129">A2</text>
<text x="127.8" y="131.6">A3</text>
<text x="127.8" y="126.5">A1</text>
<text x="229.9" y="129.9">A8</text>
<text x="229.9" y="127.6">A7</text>
<text x="83.2" y="133.7">A4</text>
<text x="83.2" y="136.3">A5</text>
<text x="127.8" y="134.1">A4</text>
<text x="127.8" y="136.6">A5</text>
<text x="228.7" y="137">A11</text>
<text x="228.7" y="134.8">A10</text>
<text x="229.9" y="132.5">A9</text>
<text x="83.2" y="141.3">A7</text>
<text x="83.2" y="143.9">A8</text>
<text x="83.2" y="138.8">A6</text>
<text x="127.8" y="141.7">A7</text>
<text x="127.8" y="139.2">A6</text>
<text x="224.8" y="143.9">WE/A14</text>
<text x="228.7" y="139.3">A12</text>
<text x="228.7" y="141.6">A13</text>
<text x="83.2" y="149">A10</text>
<text x="83.2" y="146.4">A9</text>
<text x="126.6" y="149.3">A10</text>
<text x="127.8" y="144.3">A8</text>
<text x="127.8" y="146.8">A9</text>
<text x="223.8" y="146.2">CAS/A15</text>
<text x="223.8" y="148.5">RAS/A16</text>
<text x="83.2" y="151.5">A11</text>
<text x="83.2" y="154.3">A12</text>
<text x="126.6" y="154.7">A12</text>
<text x="126.6" y="151.9">A11</text>
<text x="225.5" y="155.3">CK_c_0</text>
<text x="226.4" y="150.8">CKE_0</text>
<text x="226.5" y="153">ODT_0</text>
<text x="83.2" y="159.4">WE/A14</text>
<text x="83.2" y="156.8">A13</text>
<text x="122.6" y="159.8">WE/A14</text>
<text x="126.6" y="157.2">A13</text>
<text x="225.8" y="157.6">CK_t_0</text>
<text x="228.8" y="159.9">RST</text>
<text x="83.2" y="164.7">RAS/A16</text>
<text x="83.2" y="167.2">CKE_0</text>
<text x="83.2" y="162.2">CAS/A15</text>
<text x="121.7" y="162.5">CAS/A15</text>
<text x="121.7" y="165.1">RAS/A16</text>
<text x="124.2" y="167.6">CKE_1</text>
<text x="226.7" y="162.2">ALERT</text>
<text x="83.2" y="172.3">RST</text>
<text x="83.2" y="169.8">ODT_0</text>
<text x="124.3" y="170.2">ODT_1</text>
<text x="126.6" y="172.7">RST</text>
<text x="83.2" y="179.9">CK_t_0</text>
<text x="83.2" y="174.9">PAR</text>
<text x="83.2" y="177.4">ALERT</text>
<text x="124.6" y="177.8">ALERT</text>
<text x="126.5" y="175.2">PAR</text>
<text x="83.2" y="182.5">CK_c_0</text>
<text x="123.3" y="182.9">CK_c_1</text>
<text x="123.7" y="180.3">CK_t_1</text>
</g>
<g font-size="1.8" fill="#0000c2">
<text x="187.5" y="190.3">Common</text>
<text x="196.7" y="190.3">control</text>
<text x="204.5" y="190.3">pins</text>
</g>
</svg>
